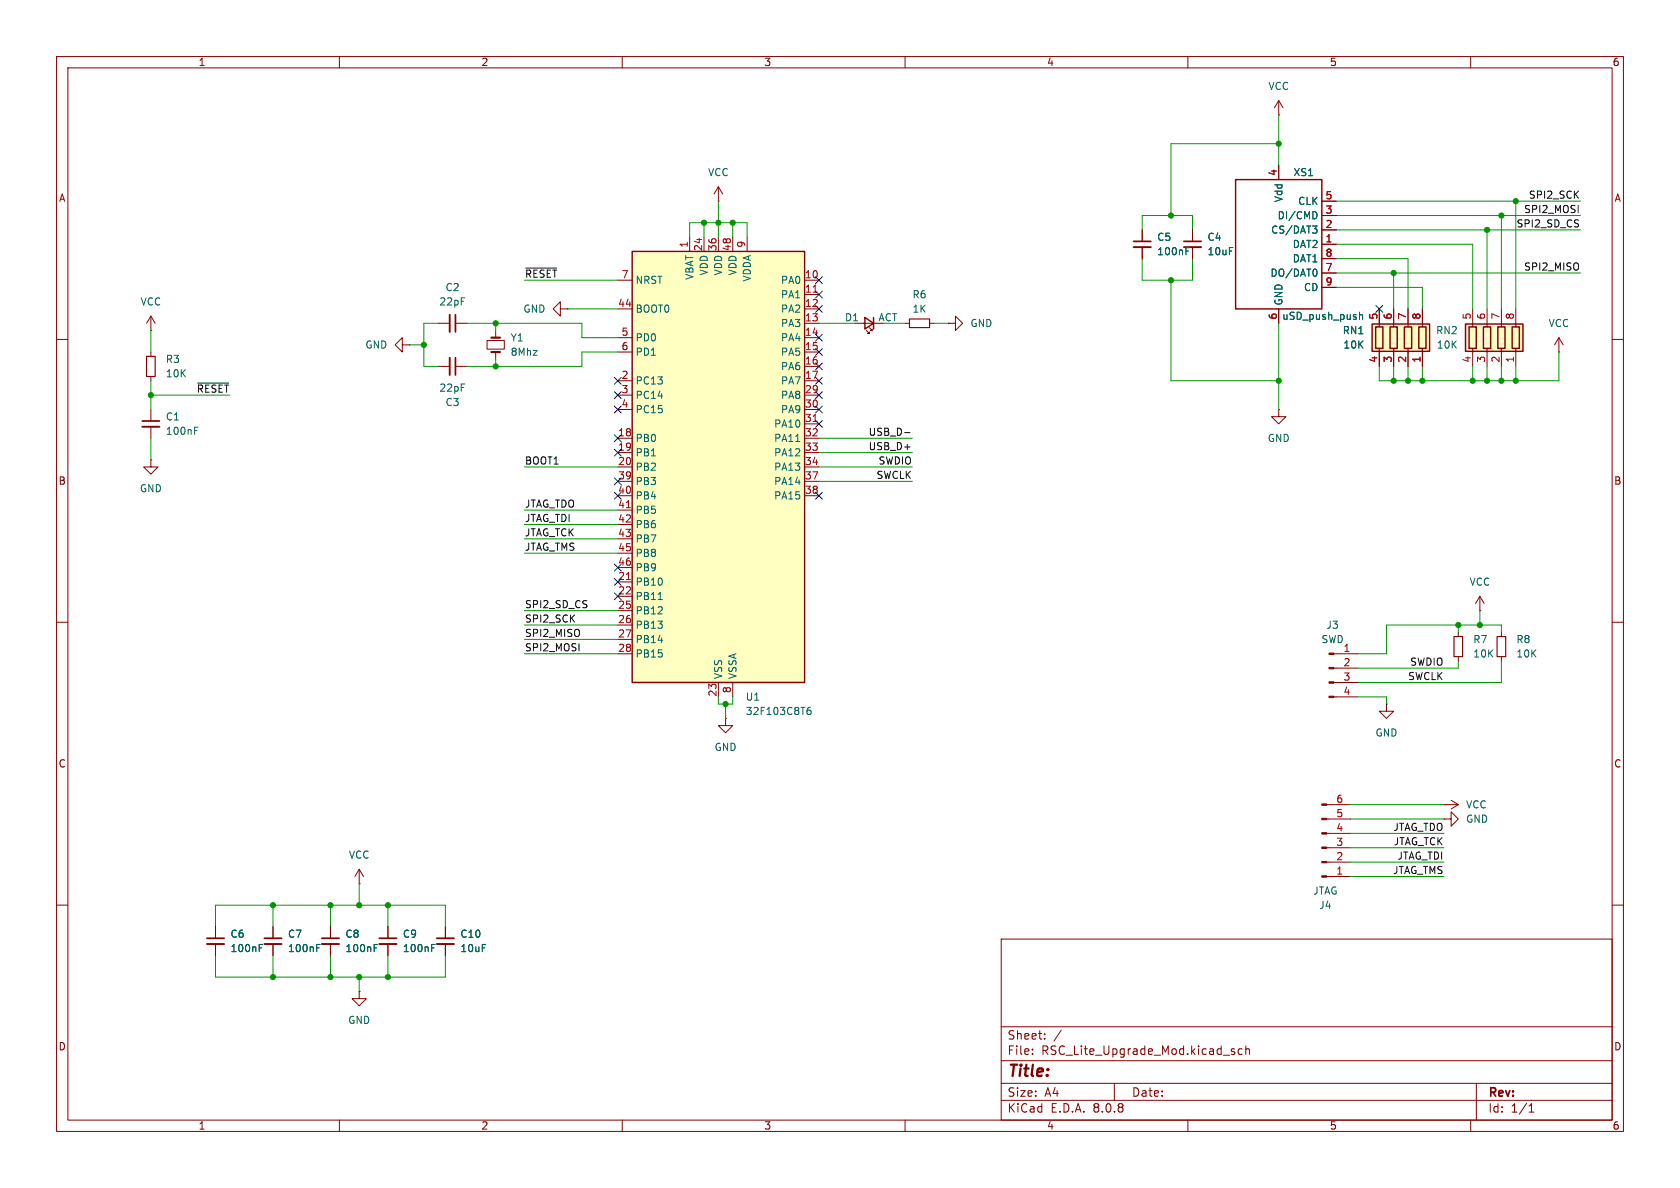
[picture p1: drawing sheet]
<svg xmlns="http://www.w3.org/2000/svg" width="297mm" height="210mm" viewBox="0 0 297 210" stroke-linecap="round" stroke-linejoin="round" font-family="sans-serif">
<g fill="none" stroke="#840000" stroke-width=".18">
<path d="M10 10h277v190h-277zM12 12h273v186h-273zM60 10v2M110 10v2M160 10v2M210 10v2M260 10v2M127 35.6h.1M127 33l-.8 1.3M127 33v2.6M127 33l.8 1.3M226.1 29.2v2.6"/>
<path d="M233.7 38.1h2.5M233.7 35.6h2.5M26.7 58.4h.1M26.7 55.9v2.5M26.7 55.9l-.8 1.3M26.7 55.9l.7 1.3M77.5 57.2h2M80.5 57.2h2M87.6 58.4v1.3M99.1 54.6v-1.3l-1.3 1.3 1.3 1.3v-1.3h1.2M100.3 54.6h.1M151.1 57.2h5.1"/>
<path d="M153.2 58.4l.5 .5h-.3h.3v-.2M153.7 57.9l.5 .5h-.3h.3v-.2M160 57.2h.8M164.3 57.2h.8M167.6 57.2h1.3v-1.3l1.3 1.3-1.3 1.2v-1.2M167.6 57.2h.1M201.9 40.6v2.1M201.9 43.7v2M210.8 40.6v2.1M210.8 43.7v2M226.1 54.6v2.6M233.7 43.2h2.5"/>
<path d="M233.7 40.6h2.5M233.7 48.3h2.5M233.7 45.7h2.5M233.7 50.8h2.5M275.6 59.7l-.8 1.3M275.6 59.7v2.5M275.6 59.7l.8 1.3M10 60h2M26.7 62.2v.8M26.7 66.5v.8M26.7 72.4v2M26.7 75.4v2.1"/>
<path d="M71.1 61v-1.3l-1.3 1.3 1.3 1.2v-1.2h1.3M72.4 61h.1M77.5 64.8h2M80.5 64.8h2M86.1 60.2h3.1v1.5h-3.1zM87.6 62.2v1.3M275.6 62.2h.1M285 60h2M10 110h2M235.8 118.1h4.2M235.8 115.6h4.2M257.8 111.8v.7"/>
<path d="M257.8 116.1v.7M265.4 111.8v.7M265.4 116.1v.7M285 110h2M235.8 123.2h4.2M235.8 120.7h4.2M234.5 142.2h4.3M234.5 144.8h4.3M234.5 147.3h4.3M234.5 149.9h4.3M234.5 152.4h4.3M234.5 154.9h4.3"/>
<path d="M255.3 142.2h.1M255.3 144.8h1.2v-1.3l1.3 1.3-1.3 1.3v-1.3M255.3 144.8h.1M255.3 142.2h2.5M256.5 141.5l1.3 .7M257.8 142.2l-1.3 .8M10 160h2M38.1 163.8v2.1M38.1 166.9v2M58.4 163.8v2.1M58.4 166.9v2M63.5 175.3v1.2h1.3l-1.3 1.3-1.3-1.3h1.3"/>
<path d="M63.5 175.3h.1M68.6 163.8v2.1M68.6 166.9v2M78.7 163.8v2.1M78.7 166.9v2M177 166h108v32h-108zM285 160h2M60 198v2M110 198v2M160 198v2M177 194.5h108M177 191.5h108"/>
<path d="M177 187.5h108M177 181.5h108M182.5 186.3v.1M182.5 185.5v.1M184.7 183.6v.1M184.7 182.8v.1M187.6 182.1l-1.3 2M197 191.5v3M210 198v2M217.9 185.9l.3 .1 .1 .2-.2 .2h-.3M217.9 185.4l.3 .1M219.6 185.5l-.4-.1-.3 .3v.4l.1 .2h.6"/>
<path d="M220.2 185.5l.3-.1 .3 .1 .1 .9M220.2 184.9v1.5M260 198v2M261 191.5v6.5M270.3 196.6h.9M270.3 195.5l.4-.4v1.5"/>
</g>
<path d="M86.9 59.7h1.5M86.9 62.2h1.5" fill="none" stroke="#840000" stroke-width=".38"/>
<path d="M160.8 56.4h3.5v1.5h-3.5zM25.9 63h1.5v3.5h-1.5zM257 112.5h1.6v3.6h-1.6zM264.7 112.5h1.5v3.6h-1.5z" fill="none" stroke="#840000" stroke-width=".2"/>
<path d="M79.5 55.6v3.1M200.4 43.7h3.1M209.3 43.7h3M25.1 75.4h3.1M79.5 63.2v3.1M36.6 166.9h3M56.9 166.9h3M67.1 166.9h3M77.2 166.9h3.1" fill="none" stroke="#840000" stroke-width=".33"/>
<path d="M80.5 55.6v3.1M200.4 42.7h3.1M209.3 42.7h3M25.1 74.4h3.1M80.5 63.2v3.1M36.6 165.9h3M56.9 165.9h3M67.1 165.9h3M77.2 165.9h3.1" fill="none" stroke="#840000" stroke-width=".3"/>
<g fill="none" stroke="#006464" stroke-width=".18">
<path d="M232 39.9h.8l-.4 .5M232.6 37.5l.2 .5-.2 .6M209.7 44.4h.4M209.7 43.8h.6M232.6 40.4l.2 .3v.3l-.2 .2M232.7 47.7l.1 .4-.1 .6M240.3 55.2v1.3M240.3 55.7l.2-.1 .3 .1 .1 .8M34.4 76.1h.4M34.4 75.5h.6M45.8 167.6h.5M45.8 167h.6"/>
<path d="M66.2 167.6h.4M66.2 167h.6M76.3 167.6h.4M76.3 167h.6"/>
</g>
<g fill="#840000" stroke="#840000" stroke-width=".18">
<path d="M233.7 142.1h.8v.3h-.8z"/>
<path d="M233.7 144.7h.8v.2h-.8z"/>
<path d="M233.7 147.2h.8v.2h-.8z"/>
<path d="M233.7 149.7h.8v.3h-.8z"/>
<path d="M233.7 152.3h.8v.2h-.8z"/>
<path d="M233.7 154.8h.8v.3h-.8z"/>
<path d="M234.9 123.1h.9v.2h-.9z"/>
<path d="M234.9 120.5h.9v.3h-.9z"/>
<path d="M234.9 118h.9v.2h-.9z"/>
<path d="M234.9 115.4h.9v.3h-.9z"/>
</g>
<path d="M218.4 31.8h15.3v22.8h-15.3zM152.9 56.1l1.5 1.1-1.5 1zM154.4 56.1v2.1" fill="none" stroke="#840000" stroke-width=".25"/>
<path d="M259.1 57.3h10.1v4.8h-10.1z" fill="#ffffc2"/>
<path d="M259.1 57.3h10.1v4.8h-10.1zM259.7 57.8h1.3v3.8h-1.3zM262.3 57.8h1.2v3.8h-1.2zM264.8 57.8h1.3v3.8h-1.3zM267.3 57.8h1.3v3.8h-1.3z" fill="none" stroke="#840000" stroke-width=".25"/>
<g fill="none" stroke="#840000" stroke-width=".18">
<path d="M226.1 17.8l-.8 1.3M226.1 17.8v2.5M226.1 17.8l.7 1.3M226.1 20.3h.1M260.3 54.6v3.2M262.9 54.6v3.2M265.4 54.6v3.2M268 54.6v3.2M260.3 61.6v3.2M262.9 61.6v3.2M265.4 61.6v3.2M268 61.6v3.2"/>
<path d="M48.3 163.8v2.1M48.3 166.9v2"/>
</g>
<path d="M46.7 166.9h3.1" fill="none" stroke="#840000" stroke-width=".33"/>
<path d="M46.7 165.9h3.1" fill="none" stroke="#840000" stroke-width=".3"/>
<path d="M56 167.6h.4M56 167h.6" fill="none" stroke="#006464" stroke-width=".18"/>
<path d="M111.8 44.5h30.4v76.2h-30.4z" fill="#ffffc2"/>
<path d="M111.8 44.5h30.4v76.2h-30.4z" fill="none" stroke="#840000" stroke-width=".25"/>
<g fill="none" stroke="#840000" stroke-width=".18">
<path d="M109.2 49.5h2.6M109.2 54.6h2.6M109.2 59.7h2.6M121.9 41.9v2.6M124.5 41.9v2.6M127 41.9v2.6M129.5 41.9v2.6M132.1 41.9v2.6M142.2 49.5h2.6M142.2 52.1h2.6M142.2 54.6h2.6M142.2 57.2h2.6"/>
<path d="M142.2 59.7h2.6M109.2 62.2h2.6M109.2 67.3h2.6M109.2 77.5h2.6M109.2 69.9h2.6M109.2 72.4h2.6M142.2 62.2h2.6M142.2 64.8h2.6M142.2 67.3h2.6M142.2 77.5h2.6M142.2 69.9h2.6M142.2 72.4h2.6"/>
<path d="M142.2 74.9h2.6M226.1 72.4v1.3h1.2l-1.2 1.2-1.3-1.2h1.3M226.1 72.4h.1M109.2 80h2.6M109.2 82.6h2.6M109.2 85.1h2.6M109.2 87.6h2.6M109.2 90.2h2.6M109.2 92.7h2.6M109.2 95.3h2.6M109.2 97.8h2.6M142.2 80h2.6"/>
<path d="M142.2 82.6h2.6M142.2 85.1h2.6M142.2 87.6h2.6M109.2 102.9h2.6M109.2 105.4h2.6M109.2 108h2.6M109.2 110.5h2.6M109.2 113h2.6M109.2 115.6h2.6M109.2 100.3h2.6M261.6 108h.1M261.6 105.4l-.7 1.3"/>
<path d="M261.6 105.4v2.6M261.6 105.4l.8 1.3M127 120.7v2.5M128.3 127v1.3h1.2l-1.2 1.2-1.3-1.2h1.3M128.3 127h.1M129.5 120.7v2.5M245.1 124.5v1.2h1.3l-1.3 1.3-1.3-1.3h1.3M245.1 124.5h.1"/>
</g>
<path d="M143.8 51.7h.7M143.8 74.5h.7M110.7 89.8h.8M110.7 102.5h.8" fill="none" stroke="#a90000" stroke-width=".18"/>
<path d="M140.7 78h.7M116.4 106h.7M143.3 125l-.4 .1a.86 .86 0 0 0 0 1.2l.4-.1 .1-.4-.2-.3h-.3l-.2 .3" fill="none" stroke="#006464" stroke-width=".18"/>
<path d="M242.6 57.3h10.1v4.8h-10.1z" fill="#ffffc2"/>
<path d="M242.6 57.3h10.1v4.8h-10.1zM243.2 57.8h1.3v3.8h-1.3zM245.7 57.8h1.3v3.8h-1.3zM248.3 57.8h1.3v3.8h-1.3zM250.8 57.8h1.3v3.8h-1.3z" fill="none" stroke="#840000" stroke-width=".25"/>
<g fill="none" stroke="#840000" stroke-width=".18">
<path d="M226.1 29.2v2.6M233.7 38.1h2.5M233.7 35.6h2.5M201.9 40.6v2.1M201.9 43.7v2M210.8 40.6v2.1M210.8 43.7v2M226.1 54.6v2.6M233.7 43.2h2.5M233.7 40.6h2.5M233.7 48.3h2.5M233.7 45.7h2.5"/>
<path d="M233.7 50.8h2.5M243.8 54.6v3.2M246.4 54.6v3.2M248.9 54.6v3.2M251.5 54.6v3.2M243.8 61.6v3.2M246.4 61.6v3.2M248.9 61.6v3.2M251.5 61.6v3.2M26.7 81.3v1.3h1.2l-1.2 1.2-1.3-1.2h1.3M26.7 81.3h.1M63.5 156.2h.1"/>
<path d="M63.5 153.7l-.8 1.2M63.5 153.7v2.5M63.5 153.7l.8 1.2M38.1 163.8v2.1M38.1 166.9v2M48.3 163.8v2.1M48.3 166.9v2M58.4 163.8v2.1M58.4 166.9v2M68.6 163.8v2.1M68.6 166.9v2M78.7 163.8v2.1"/>
<path d="M78.7 166.9v2"/>
</g>
<path d="M92.9 47.4h5.5M34.9 67.7h5.5M159.9 76.5h1" fill="none" stroke="#0f0f0f" stroke-width=".18"/>
<g fill="none" stroke="#009600" stroke-width=".18">
<path d="M124.5 39.4v2.5M127 35.6v6.3M129.5 39.4v2.5M226.1 20.3v8.9M226.1 25.4h-19.1v12.7M236.2 38.1h43.2M236.2 35.6h43.2M265.4 38.1v16.5M268 35.6v19M26.7 58.4v3.8M77.5 57.2h-2.6v7.6h2.6M82.5 57.2h20.4v2.5h6.3"/>
<path d="M87.6 57.2v1.2M92.7 49.5h16.5M100.3 54.6h8.9M121.9 41.9v-2.5h10.2v2.5M144.8 57.2h6.3M156.2 57.2h3.8M165.1 57.2h2.5M201.9 45.7v3.8h8.9v-3.8M201.9 40.6v-2.5h8.9v2.5M207 49.5v17.8h19.1M226.1 57.2v15.2M236.2 45.7h12.7v8.9"/>
<path d="M236.2 43.2h24.1v11.4M236.2 50.8h15.3v3.8M236.2 40.6h43.2M236.2 48.3h43.2M246.4 48.3v6.3M262.9 40.6v14M26.7 67.3v5.1M26.7 77.5v3.8M26.7 69.9h13.9M72.4 61h2.5M87.6 63.5v1.3M109.2 62.2h-6.3v2.6h-20.4"/>
<path d="M144.8 77.5h16.5M246.4 64.8v2.5M248.9 64.8v2.5M251.5 64.8v2.5M260.3 64.8v2.5M262.9 64.8v2.5M265.4 64.8v2.5M268 64.8v2.5M275.6 62.2v5.1h-31.8v-2.5M92.7 82.6h16.5M92.7 95.3h16.5M92.7 90.2h16.5"/>
<path d="M92.7 92.7h16.5M92.7 97.8h16.5M144.8 82.6h16.5M144.8 80h16.5M144.8 85.1h16.5M92.7 110.5h16.5M92.7 113h16.5M92.7 108h16.5M92.7 115.6h16.5M257.8 110.5v1.3M257.8 116.8v1.3h-17.8M261.6 108v2.5"/>
<path d="M265.4 111.8v-1.3h-20.3v5.1h-5.1M265.4 116.8v3.9h-25.4M127 123.2v1.3h2.5v-1.3M128.3 124.5v2.5M240 123.2h5.1v1.3M63.5 156.2v3.8M238.8 142.2h16.5M238.8 144.8h16.5M238.8 154.9h16.5M238.8 147.3h16.5M238.8 152.4h16.5M238.8 149.9h16.5"/>
<path d="M38.1 168.9v3.8h40.6v-3.8M38.1 163.8v-3.8h40.6v3.8M48.3 160v3.8M48.3 168.9v3.8M58.4 160v3.8M58.4 168.9v3.8M63.5 172.7v2.6M68.6 160v3.8M68.6 168.9v3.8"/>
</g>
<g fill="none" stroke="#000084" stroke-width=".18">
<path d="M144.2 51.5l1.2 1.2M144.2 48.9l1.2 1.2M144.2 54l1.2 1.2M144.2 59.1l1.2 1.2M145.4 51.5l-1.2 1.2M145.4 48.9l-1.2 1.2M145.4 54l-1.2 1.2M145.4 59.1l-1.2 1.2M243.2 54l1.2 1.2M244.4 54l-1.2 1.2M108.6 79.4l1.2 1.2M108.6 66.7l1.2 1.2"/>
<path d="M108.6 76.9l1.2 1.2M108.6 69.2l1.2 1.3M108.6 71.8l1.2 1.2M109.8 79.4l-1.2 1.2M109.8 66.7l-1.2 1.2M109.8 76.9l-1.2 1.2M109.8 69.2l-1.2 1.3M109.8 71.8l-1.2 1.2M144.2 69.2l1.2 1.3M144.2 64.2l1.2 1.2M144.2 74.3l1.2 1.2M144.2 71.8l1.2 1.2"/>
<path d="M144.2 66.7l1.2 1.2M144.2 61.6l1.2 1.2M145.4 66.7l-1.2 1.2M145.4 69.2l-1.2 1.3M145.4 64.2l-1.2 1.2M145.4 74.3l-1.2 1.2M145.4 71.8l-1.2 1.2M145.4 61.6l-1.2 1.2M108.6 87l1.2 1.2M108.6 99.7l1.2 1.2M108.6 84.5l1.2 1.2M109.8 87l-1.2 1.2"/>
<path d="M109.8 84.5l-1.2 1.2M109.8 99.7l-1.2 1.2M144.2 87l1.2 1.2M145.4 87l-1.2 1.2M108.6 102.3l1.2 1.2M108.6 104.8l1.2 1.2M109.8 102.3l-1.2 1.2M109.8 104.8l-1.2 1.2"/>
</g>
<g fill="none" stroke="#006464" stroke-width=".18">
<path d="M232 39.9h.8l-.4 .5M232.6 37.5l.2 .5-.2 .6M209.7 44.4h.4M209.7 43.8h.6M232.6 40.4l.2 .3v.3l-.2 .2M232.7 47.7l.1 .4-.1 .6M240.3 55.2v1.3M240.3 55.7l.2-.1 .3 .1 .1 .8M45.8 167.6h.5M45.8 167h.6M56 167.6h.4M56 167h.6"/>
<path d="M66.2 167.6h.4M66.2 167h.6M76.3 167.6h.4M76.3 167h.6"/>
</g>
<g fill="#009600" stroke="#009600" stroke-width=".18">
<circle cx="129.5" cy="39.4" r=".46"/>
<circle cx="127" cy="39.4" r=".46"/>
<circle cx="87.6" cy="57.2" r=".46"/>
<circle cx="87.6" cy="64.8" r=".46"/>
<circle cx="124.5" cy="39.4" r=".46"/>
<circle cx="63.5" cy="172.7" r=".46"/>
<circle cx="58.4" cy="172.7" r=".46"/>
<circle cx="58.4" cy="160" r=".46"/>
<circle cx="48.3" cy="160" r=".46"/>
<circle cx="68.6" cy="160" r=".46"/>
<circle cx="63.5" cy="160" r=".46"/>
<circle cx="48.3" cy="172.7" r=".46"/>
<circle cx="68.6" cy="172.7" r=".46"/>
<circle cx="128.3" cy="124.5" r=".46"/>
<circle cx="74.9" cy="61" r=".46"/>
<circle cx="26.7" cy="69.9" r=".46"/>
<circle cx="248.9" cy="67.3" r=".46"/>
<circle cx="246.4" cy="67.3" r=".46"/>
<circle cx="226.1" cy="67.3" r=".46"/>
<circle cx="260.3" cy="67.3" r=".46"/>
<circle cx="251.5" cy="67.3" r=".46"/>
<circle cx="262.9" cy="67.3" r=".46"/>
<circle cx="268" cy="67.3" r=".46"/>
<circle cx="265.4" cy="67.3" r=".46"/>
<circle cx="261.6" cy="110.5" r=".46"/>
<circle cx="257.8" cy="110.5" r=".46"/>
<circle cx="246.4" cy="48.3" r=".46"/>
<circle cx="207" cy="49.5" r=".46"/>
<circle cx="207" cy="38.1" r=".46"/>
<circle cx="226.1" cy="25.4" r=".46"/>
<circle cx="262.9" cy="40.6" r=".46"/>
<circle cx="265.4" cy="38.1" r=".46"/>
<circle cx="268" cy="35.6" r=".46"/>
</g>
<text font-size="2.8" fill="#840000" x="178" y="190.9">Title:</text>
<g font-size="2.1" fill="#840000">
<text x="178" y="184">Sheet:</text>
<text x="178" y="186.7">File:</text>
<text x="184.1" y="186.7">RSC_Lite_Upgrade_Mod.kicad_sch</text>
<text x="178" y="196.9">KiCad</text>
<text x="178" y="194.1">Size:</text>
<text x="184.7" y="194.1">A4</text>
<text x="185.7" y="196.9">E.D.A.</text>
<text x="193.3" y="196.9">8.0.8</text>
<text x="200" y="194.1">Date:</text>
<text x="263" y="194.3">Rev:</text>
<text x="263" y="196.9">Id:</text>
<text x="267.1" y="196.9">1/1</text>
</g>
<g font-size="1.8" fill="#840000">
<text x="35" y="11.9">1</text>
<text x="85" y="11.9">2</text>
<text x="135" y="11.9">3</text>
<text x="185" y="11.9">4</text>
<text x="235" y="11.9">5</text>
<text x="285" y="11.9">6</text>
<text x="10.3" y="35.9">A</text>
<text x="285.3" y="35.9">A</text>
<text x="10.3" y="85.9">B</text>
<text x="285.3" y="85.9">B</text>
<text x="10.3" y="135.9">C</text>
<text x="285.3" y="135.9">C</text>
<text x="10.3" y="185.9">D</text>
<text x="285.3" y="185.9">D</text>
<text x="35" y="199.9">1</text>
<text x="85" y="199.9">2</text>
<text x="135" y="199.9">3</text>
<text x="185" y="199.9">4</text>
<text x="235" y="199.9">5</text>
<text x="285" y="199.9">6</text>
</g>
<g font-size="1.8" fill="#006464">
<text x="224.1" y="16.1">VCC</text>
<text x="125.1" y="31.3">VCC</text>
<text x="226.9" y="35.8" transform="rotate(-90 226.9 35.8)">Vdd</text>
<text x="228.6" y="31.3">XS1</text>
<text x="224.6" y="41.5">CS/DAT3</text>
<text x="225.8" y="39">DI/CMD</text>
<text x="229.4" y="36.4">CLK</text>
<text x="204.5" y="42.8">C5</text>
<text x="204.5" y="45.3">100nF</text>
<text x="213.4" y="42.8">C4</text>
<text x="213.4" y="45.3">10uF</text>
<text x="228.4" y="44">DAT2</text>
<text x="228.4" y="46.6">DAT1</text>
<text x="78.7" y="51.7">C2</text>
<text x="112.3" y="50.4">NRST</text>
<text x="122.8" y="49.6" transform="rotate(-90 122.8 49.6)">VBAT</text>
<text x="125.3" y="48.8" transform="rotate(-90 125.3 48.8)">VDD</text>
<text x="127.9" y="48.8" transform="rotate(-90 127.9 48.8)">VDD</text>
<text x="130.4" y="48.8" transform="rotate(-90 130.4 48.8)">VDD</text>
<text x="132.9" y="49.9" transform="rotate(-90 132.9 49.9)">VDDA</text>
<text x="138" y="50.4">PA0</text>
<text x="138" y="52.9">PA1</text>
<text x="161.2" y="52.9">R6</text>
<text x="224.5" y="49.1">DO/DAT0</text>
<text x="230.4" y="51.7">CD</text>
<text x="24.8" y="54.2">VCC</text>
<text x="77.6" y="54.2">22pF</text>
<text x="92.4" y="55.5">GND</text>
<text x="112.3" y="55.5">BOOT0</text>
<text x="138" y="55.5">PA2</text>
<text x="138" y="58">PA3</text>
<text x="149.3" y="57">D1</text>
<text x="155.2" y="57">ACT</text>
<text x="161.2" y="55.5">1K</text>
<text x="171.5" y="58">GND</text>
<text x="226.6" y="56.7">uSD_push_push</text>
<text x="226.9" y="54.1" transform="rotate(-90 226.9 54.1)">GND</text>
<text x="237.3" y="59.3">RN1</text>
<text x="253.8" y="59.3">RN2</text>
<text x="273.7" y="58">VCC</text>
<text x="29.2" y="64.4">R3</text>
<text x="64.5" y="61.8">GND</text>
<text x="90.2" y="60.6">Y1</text>
<text x="90.2" y="63.1">8Mhz</text>
<text x="112.3" y="60.6">PD0</text>
<text x="112.3" y="63.1">PD1</text>
<text x="138" y="60.6">PA4</text>
<text x="138" y="63.1">PA5</text>
<text x="138" y="65.6">PA6</text>
<text x="237.4" y="61.8">10K</text>
<text x="253.9" y="61.8">10K</text>
<text x="29.2" y="66.9">10K</text>
<text x="77.6" y="69.4">22pF</text>
<text x="78.7" y="72">C3</text>
<text x="112.3" y="68.2">PC13</text>
<text x="112.3" y="70.7">PC14</text>
<text x="138" y="68.2">PA7</text>
<text x="138" y="70.7">PA8</text>
<text x="29.2" y="74.5">C1</text>
<text x="29.2" y="77.1">100nF</text>
<text x="112.3" y="73.3">PC15</text>
<text x="136.8" y="75.8">PA10</text>
<text x="138" y="73.3">PA9</text>
<text x="112.3" y="78.3">PB0</text>
<text x="112.3" y="80.9">PB1</text>
<text x="112.3" y="83.4">PB2</text>
<text x="136.8" y="78.3">PA11</text>
<text x="136.8" y="80.9">PA12</text>
<text x="136.8" y="83.4">PA13</text>
<text x="224" y="78.3">GND</text>
<text x="24.6" y="87.2">GND</text>
<text x="112.3" y="86">PB3</text>
<text x="112.3" y="88.5">PB4</text>
<text x="136.8" y="86">PA14</text>
<text x="136.8" y="88.5">PA15</text>
<text x="112.3" y="91">PB5</text>
<text x="112.3" y="93.6">PB6</text>
<text x="112.3" y="96.1">PB7</text>
<text x="112.3" y="98.7">PB8</text>
<text x="112.3" y="101.2">PB9</text>
<text x="112.3" y="103.7">PB10</text>
<text x="112.3" y="106.3">PB11</text>
<text x="259.7" y="103.7">VCC</text>
<text x="112.3" y="108.8">PB12</text>
<text x="112.3" y="111.4">PB13</text>
<text x="112.3" y="113.9">PB14</text>
<text x="233.5" y="113.9">SWD</text>
<text x="234.4" y="111.4">J3</text>
<text x="260.4" y="113.9">R7</text>
<text x="268" y="113.9">R8</text>
<text x="112.3" y="116.4">PB15</text>
<text x="260.4" y="116.4">10K</text>
<text x="268" y="116.4">10K</text>
<text x="127.9" y="120.1" transform="rotate(-90 127.9 120.1)">VSS</text>
<text x="130.4" y="120.1" transform="rotate(-90 130.4 120.1)">VSSA</text>
<text x="131.7" y="124.1">U1</text>
<text x="131.7" y="126.6">32F103C8T6</text>
<text x="243.1" y="130.4">GND</text>
<text x="126.2" y="132.9">GND</text>
<text x="259.1" y="143.1">VCC</text>
<text x="259.1" y="145.6">GND</text>
<text x="61.6" y="152">VCC</text>
<text x="232.1" y="158.3">JTAG</text>
<text x="233.1" y="160.9">J4</text>
<text x="40.6" y="166">C6</text>
<text x="50.8" y="166">C7</text>
<text x="61" y="166">C8</text>
<text x="71.1" y="166">C9</text>
<text x="81.3" y="166">C10</text>
<text x="40.6" y="168.5">100nF</text>
<text x="50.8" y="168.5">100nF</text>
<text x="61" y="168.5">100nF</text>
<text x="71.1" y="168.5">100nF</text>
<text x="81.3" y="168.5">10uF</text>
<text x="61.5" y="181.2">GND</text>
</g>
<g font-size="1.8" fill="#a90000">
<text x="225.8" y="31.2" transform="rotate(-90 225.8 31.2)">4</text>
<text x="234.2" y="35.3">5</text>
<text x="234.2" y="40.4">2</text>
<text x="234.2" y="37.8">3</text>
<text x="121.7" y="43.9" transform="rotate(-90 121.7 43.9)">1</text>
<text x="124.2" y="44.5" transform="rotate(-90 124.2 44.5)">24</text>
<text x="126.7" y="44.5" transform="rotate(-90 126.7 44.5)">36</text>
<text x="129.3" y="44.5" transform="rotate(-90 129.3 44.5)">48</text>
<text x="131.8" y="43.9" transform="rotate(-90 131.8 43.9)">9</text>
<text x="234.2" y="42.9">1</text>
<text x="234.2" y="45.5">8</text>
<text x="109.8" y="49.3">7</text>
<text x="142.2" y="49.3">10</text>
<text x="142.2" y="51.8">11</text>
<text x="234.2" y="48">7</text>
<text x="234.2" y="50.5">9</text>
<text x="109.2" y="54.4">44</text>
<text x="109.8" y="59.4">5</text>
<text x="142.2" y="54.4">12</text>
<text x="142.2" y="56.9">13</text>
<text x="142.2" y="59.4">14</text>
<text x="225.8" y="56.6" transform="rotate(-90 225.8 56.6)">6</text>
<text x="243.6" y="56.6" transform="rotate(-90 243.6 56.6)">5</text>
<text x="246.1" y="56.6" transform="rotate(-90 246.1 56.6)">6</text>
<text x="248.7" y="56.6" transform="rotate(-90 248.7 56.6)">7</text>
<text x="251.2" y="56.6" transform="rotate(-90 251.2 56.6)">8</text>
<text x="260.1" y="56.6" transform="rotate(-90 260.1 56.6)">5</text>
<text x="262.6" y="56.6" transform="rotate(-90 262.6 56.6)">6</text>
<text x="265.2" y="56.6" transform="rotate(-90 265.2 56.6)">7</text>
<text x="267.7" y="56.6" transform="rotate(-90 267.7 56.6)">8</text>
<text x="109.8" y="62">6</text>
<text x="142.2" y="62">15</text>
<text x="142.2" y="64.5">16</text>
<text x="243.6" y="64.2" transform="rotate(-90 243.6 64.2)">4</text>
<text x="246.1" y="64.2" transform="rotate(-90 246.1 64.2)">3</text>
<text x="248.7" y="64.2" transform="rotate(-90 248.7 64.2)">2</text>
<text x="251.2" y="64.2" transform="rotate(-90 251.2 64.2)">1</text>
<text x="260.1" y="64.2" transform="rotate(-90 260.1 64.2)">4</text>
<text x="262.6" y="64.2" transform="rotate(-90 262.6 64.2)">3</text>
<text x="265.2" y="64.2" transform="rotate(-90 265.2 64.2)">2</text>
<text x="267.7" y="64.2" transform="rotate(-90 267.7 64.2)">1</text>
<text x="109.8" y="67.1">2</text>
<text x="109.8" y="69.6">3</text>
<text x="142.2" y="67.1">17</text>
<text x="142.2" y="69.6">29</text>
<text x="109.2" y="77.2">18</text>
<text x="109.8" y="72.1">4</text>
<text x="142.2" y="72.1">30</text>
<text x="142.2" y="74.7">31</text>
<text x="142.2" y="77.2">32</text>
<text x="109.2" y="79.8">19</text>
<text x="109.2" y="82.3">20</text>
<text x="142.2" y="79.8">33</text>
<text x="142.2" y="82.3">34</text>
<text x="109.2" y="84.8">39</text>
<text x="109.2" y="87.4">40</text>
<text x="109.2" y="89.9">41</text>
<text x="142.2" y="84.8">37</text>
<text x="142.2" y="87.4">38</text>
<text x="109.2" y="92.5">42</text>
<text x="109.2" y="95">43</text>
<text x="109.2" y="97.5">45</text>
<text x="109.2" y="100.1">46</text>
<text x="109.2" y="102.6">21</text>
<text x="109.2" y="105.2">22</text>
<text x="109.2" y="107.7">25</text>
<text x="109.2" y="110.2">26</text>
<text x="109.2" y="112.8">27</text>
<text x="109.2" y="115.3">28</text>
<text x="237.4" y="115.3">1</text>
<text x="237.4" y="117.9">2</text>
<text x="126.7" y="123.2" transform="rotate(-90 126.7 123.2)">23</text>
<text x="129.3" y="122.6" transform="rotate(-90 129.3 122.6)">8</text>
<text x="237.4" y="120.4">3</text>
<text x="237.4" y="122.9">4</text>
<text x="236.1" y="142">6</text>
<text x="236.1" y="149.6">3</text>
<text x="236.1" y="147.1">4</text>
<text x="236.1" y="144.5">5</text>
<text x="236.1" y="154.7">1</text>
<text x="236.1" y="152.1">2</text>
</g>
<g font-size="1.8" fill="#0f0f0f">
<text x="270.2" y="35.2">SPI2_SCK</text>
<text x="268" y="40.3">SPI2_SD_CS</text>
<text x="269.3" y="37.8">SPI2_MOSI</text>
<text x="269.3" y="47.9">SPI2_MISO</text>
<text x="92.7" y="49.2">~{RESET}</text>
<text x="34.7" y="69.5">~{RESET}</text>
<text x="153.5" y="77.1">USB_D-</text>
<text x="92.7" y="82.2">BOOT1</text>
<text x="153.5" y="79.7">USB_D+</text>
<text x="155.2" y="82.2">SWDIO</text>
<text x="92.7" y="89.8">JTAG_TDO</text>
<text x="154.9" y="84.7">SWCLK</text>
<text x="92.7" y="94.9">JTAG_TCK</text>
<text x="92.7" y="92.4">JTAG_TDI</text>
<text x="92.7" y="97.4">JTAG_TMS</text>
<text x="92.7" y="107.6">SPI2_SD_CS</text>
<text x="92.7" y="110.1">SPI2_SCK</text>
<text x="92.7" y="112.7">SPI2_MISO</text>
<text x="92.7" y="115.2">SPI2_MOSI</text>
<text x="249.2" y="117.8">SWDIO</text>
<text x="248.8" y="120.3">SWCLK</text>
<text x="246.2" y="147">JTAG_TDO</text>
<text x="246.3" y="149.5">JTAG_TCK</text>
<text x="246.2" y="154.6">JTAG_TMS</text>
<text x="247" y="152.1">JTAG_TDI</text>
</g>
</svg>
